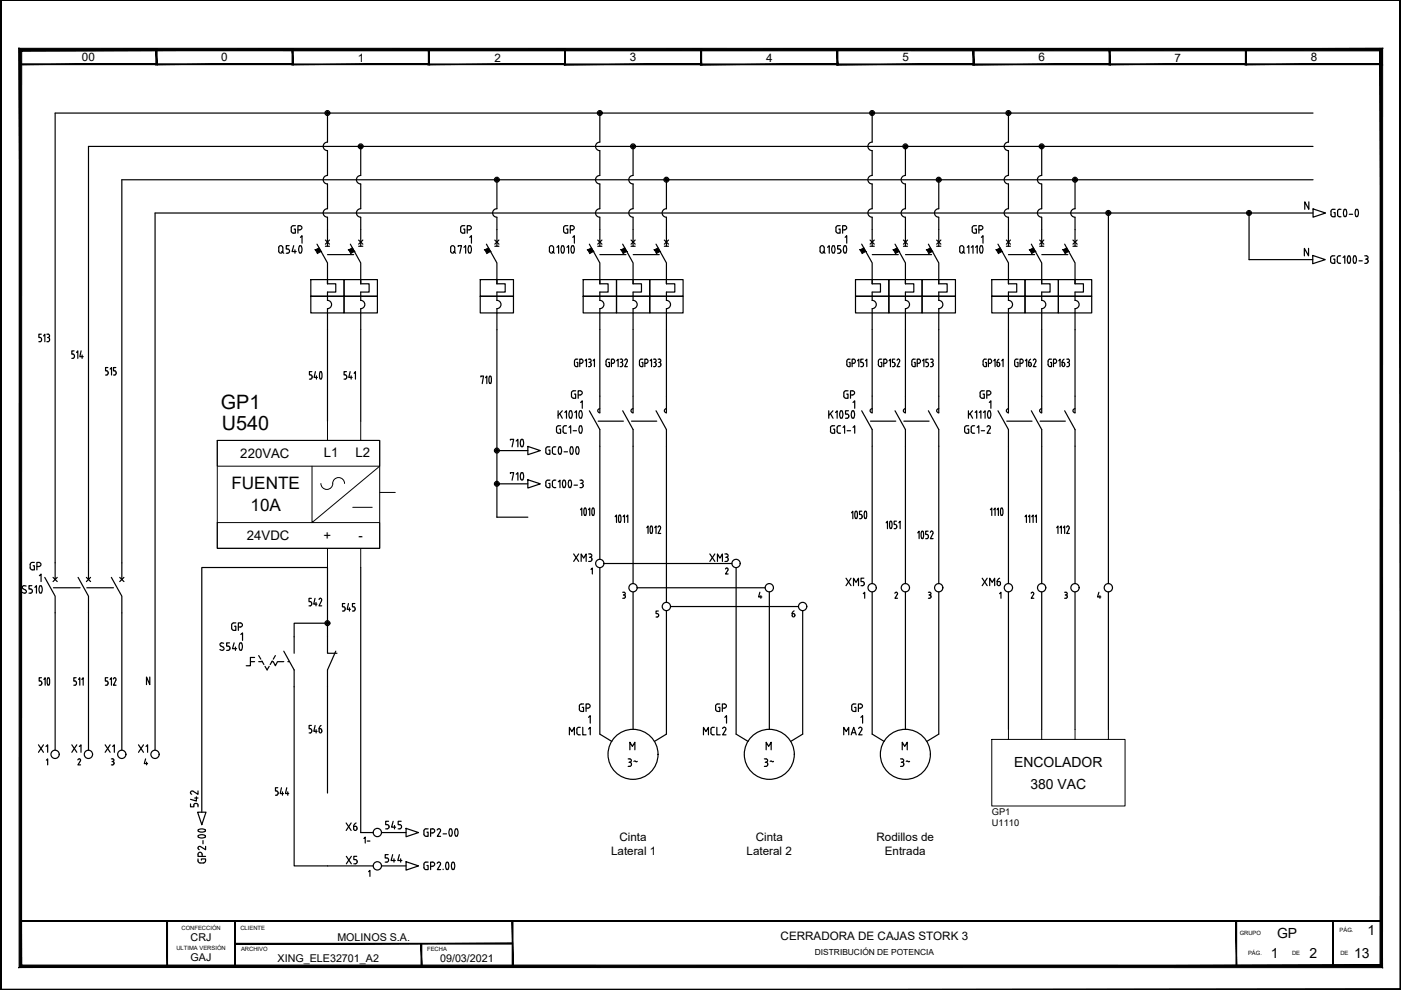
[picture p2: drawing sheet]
<svg xmlns="http://www.w3.org/2000/svg" width="297mm" height="210mm" viewBox="0 0 297 210" stroke-linecap="round" stroke-linejoin="round" font-family="sans-serif">
<g fill="#000" stroke="#000" stroke-width=".21">
<path d="M.2 -.1v.2l296.8-.2zM.2 .1l296.8-.2-.2 .2zM296.8 .1l.2 209.8v-210zM296.8 .1l.2 209.8-.2-.2zM.1 209.9h296.9l-.2-.2zM.1 209.9l.2-.2h296.5zM.1 0v209.9l.2-.2zM.1 0h.2v209.7z"/>
<path d="M4.2 13.7h29.1l-.2-.2zM4.4 13.5h28.7l-28.9 .2zM4.2 10.4v3.3l.2-.2zM4.2 10.4l.2 .2v2.9zM4.2 10.4l.2 .2 28.9-.2zM4.4 10.6l28.9-.2-.2 .2zM33.3 10.4l-.2 .2 .2 3.1zM33.1 10.6l.2 3.1-.2-.2z"/>
<path d="M33.1 13.7h29l-.1-.2zM33.2 13.5h28.8l-28.9 .2zM33.1 10.4v3.3l.1-.2zM33.1 10.4l.1 .2v2.9zM33.1 10.4l.1 .2 28.9-.2zM33.2 10.6l28.9-.2-.1 .2zM62.1 10.4l-.1 .2 .1 3.1zM62 10.6l.1 3.1-.1-.2z"/>
<path d="M62 13.7h29l-.1-.1zM62 13.7l.1-.1h28.8zM62 10.4v3.3l.1-.1zM62 10.4l.1 .2v3zM62 10.4l.1 .2 28.9-.2zM62.1 10.6l28.9-.2-.1 .2zM90.9 10.6l.1 3.1v-3.3zM90.9 10.6l.1 3.1-.1-.1z"/>
<path d="M90.8 13.7h29.1l-.2-.1zM90.8 13.7l.2-.1h28.7zM90.8 10.4v3.3l.2-.1zM90.8 10.4l.2 .2v3zM90.8 10.4l.2 .2 28.9-.2zM91 10.6l28.9-.2-.2 .2zM119.7 10.6l.2 3.1v-3.3zM119.7 10.6l.2 3.1-.2-.1z"/>
<path d="M119.7 13.7h29.1l-.2-.1zM119.7 13.7l.2-.1h28.7zM119.7 10.4v3.3l.2-.1zM119.7 10.4l.2 .2v3zM119.7 10.4l.2 .2 28.9-.2zM119.9 10.6l28.9-.2-.2 .2zM148.8 10.4l-.2 .2 .2 3.1zM148.6 10.6l.2 3.1-.2-.1z"/>
<path d="M148.6 13.7h29l-.2-.1zM148.6 13.7l.1-.1h28.7zM148.6 10.4v3.3l.1-.1zM148.6 10.4l.1 .2v3zM148.6 10.4l.1 .2 28.9-.2zM148.7 10.6l28.9-.2-.2 .2zM177.6 10.4l-.2 .2 .2 3.1zM177.4 10.6l.2 3.1-.2-.1z"/>
<path d="M177.4 13.7h29.1l-.2-.1zM177.4 13.7l.2-.1h28.7zM177.4 10.4v3.3l.2-.1zM177.4 10.4l.2 .2v3zM177.4 10.4l.2 .2 28.9-.2zM177.6 10.6l28.9-.2-.2 .2zM206.5 10.4l-.2 .2 .2 3.1zM206.3 10.6l.2 3.1-.2-.1z"/>
<path d="M206.3 13.7h29.1l-.2-.1zM206.3 13.7l.2-.1h28.7zM206.3 10.4v3.3l.2-.1zM206.3 10.4l.2 .2v3zM206.3 10.4l.2 .2 28.9-.2zM206.5 10.6l28.9-.2-.2 .2zM235.2 10.6l.2 3.1v-3.3zM235.2 10.6l.2 3.1-.2-.1z"/>
<path d="M235.2 13.7h29.1l-.2-.2zM235.2 13.7l.2-.2h28.7zM235.2 10.4v3.3l.2-.2zM235.2 10.4l.2 .2v2.9zM235.2 10.4l.2 .2 28.9-.2zM235.4 10.6l28.9-.2-.2 .2zM264.1 10.6l.2 3.1v-3.3zM264.1 10.6l.2 3.1-.2-.2z"/>
<path d="M264 13.7h29.1l-.2-.2zM264 13.7l.2-.2h28.7zM264 10.4v3.3l.2-.2zM264 10.4l.2 .2v2.9zM264 10.4l.2 .2 28.9-.2zM264.2 10.6l28.9-.2-.2 .2zM292.9 10.6l.2 3.1v-3.3zM292.9 10.6l.2 3.1-.2-.2z"/>
<path d="M66.9 53l.8-.5 .4 .8zM66.9 53l.4 .8 .8-.5z"/>
<path d="M73.9 53l.8-.5 .4 .8zM73.9 53l.5 .8 .7-.5z"/>
<path d="M102.8 53l.8-.5 .4 .8zM102.8 53l.4 .8 .8-.5z"/>
<path d="M124.6 53l.8-.5 .4 .8zM124.6 53l.4 .8 .8-.5z"/>
<path d="M131.7 53l.7-.5 .5 .8zM131.7 53l.4 .8 .8-.5z"/>
<path d="M138.8 53l.7-.5 .4 .8zM138.8 53l.4 .8 .7-.5z"/>
<path d="M182.4 53l.7-.5 .5 .8zM182.4 53l.4 .8 .8-.5z"/>
<path d="M189.4 53l.8-.5 .4 .8zM189.4 53l.5 .8 .7-.5z"/>
<path d="M196.5 53l.8-.5 .4 .8zM196.5 53l.4 .8 .8-.5z"/>
<path d="M211.3 53l.7-.5 .5 .8zM211.3 53l.4 .8 .8-.5z"/>
<path d="M218.3 53l.8-.5 .4 .8zM218.3 53l.4 .8 .8-.5z"/>
<path d="M225.4 53l.8-.5 .4 .8zM225.4 53l.4 .8 .8-.5z"/>
<path d="M4.3 195.2v.2l288.5-.2zM4.3 195.4l288.5-.2v.2z"/>
<path d="M49.8 200v.2l58.9-.2zM49.8 200.2l58.9-.2v.2z"/>
<path d="M4 205.1l288.6-.5h-288zM4 205.1l288.6-.5 .5 .6zM292.6 10.8v193.8l.5 .6zM292.6 10.8l.5-.5v194.9zM4.6 10.8h288l.5-.5zM4.1 10.2l289 .1-288.5 .5zM4.1 10.2l.5 194.4v-193.8zM4.1 10.2l.5 194.4-.6 .5z"/>
<path d="M35.4 195.3v9.6h.1zM35.4 195.3h.1v9.6z"/>
<path d="M49.7 195.3v9.6h.2zM49.7 195.3h.2v9.6z"/>
<path d="M89.3 200.1v4.8h.1zM89.3 200.1h.1v4.8z"/>
<path d="M108.6 195.3v9.6h.2zM108.6 195.3h.2v9.6z"/>
<path d="M262.1 195.3v9.6h.1zM262.1 195.3h.1v9.6z"/>
<path d="M282.5 195.3v9.6h.2zM282.5 195.3h.2v9.6z"/>
</g>
<g fill="none" stroke="#000" stroke-width=".21">
<path d="M.2 0h296.7v209.8h-296.7zM46.1 93.4h34.4v22.9h-34.4zM46.1 93.4h34.4v5.4h-34.4zM66.2 98.8v12l14.3-12M69.4 89.3v4.1M76.5 89.3v4.1M46.1 110.8h34.4v5.5h-34.4zM68 102.5a1.31 1.31 0 0 0 1.5 1.3 1.31 1.31 0 0 0 1.1-1.7 1.26 1.26 0 0 1 1.4-.8 1.26 1.26 0 0 1 1.1 1.2M69.4 116.3v4M74.8 107.6h4.1M76.5 116.3v4M80.5 104.4h3.3"/>
<path d="M210.3 156.8h28.2v14.1h-28.2zM213.8 154.7v2.1M220.9 154.7v2.1M227.9 154.7v2.1M235 154.7v2.1M4.3 195.3h31.1v9.6h-31.1z"/>
</g>
<g fill="none" stroke="#000" stroke-width=".25">
<path d="M69.4 24v6.1a.9 .9 0 0 0-.9 .9 .9 .9 0 0 0 .9 .9v5.3a.9 .9 0 0 0-.9 .9 .9 .9 0 0 0 .9 .9v5.3a.89 .89 0 0 0-.9 .9 .89 .89 0 0 0 .9 .9v6.1M76.5 31v6.2a.9 .9 0 0 0-.9 .9 .9 .9 0 0 0 .9 .9v5.3a.89 .89 0 0 0-.9 .9 .89 .89 0 0 0 .9 .9v6.1M105.4 38.1v6.2M127.2 23.9v6.2a.9 .9 0 0 0-.9 .9 .9 .9 0 0 0 .9 .9v5.3a.9 .9 0 0 0-.9 .9 .9 .9 0 0 0 .9 .9v5.3a.89 .89 0 0 0-.9 .9 .89 .89 0 0 0 .9 .9v6.1M134.2 31v6.2a.9 .9 0 0 0-.9 .9 .9 .9 0 0 0 .9 .9v5.3a.89 .89 0 0 0-.9 .9 .89 .89 0 0 0 .9 .9v6.1M141.3 38v6.3M184.9 23.9v6.2a.9 .9 0 0 0-.9 .9 .9 .9 0 0 0 .9 .9v5.3a.9 .9 0 0 0-.9 .9 .9 .9 0 0 0 .9 .9v5.3a.89 .89 0 0 0-.9 .9 .89 .89 0 0 0 .9 .9v6.1M192 31v6.2a.9 .9 0 0 0-.9 .9 .9 .9 0 0 0 .9 .9v5.3a.89 .89 0 0 0-.9 .9 .89 .89 0 0 0 .9 .9v6.1M199 38v6.3a.9 .9 0 0 0-.9 .9 .9 .9 0 0 0 .9 .9v6.1M213.8 23.9v6.2a.9 .9 0 0 0-.9 .9 .9 .9 0 0 0 .9 .9v5.3a.9 .9 0 0 0-.9 .9 .9 .9 0 0 0 .9 .9v5.3a.89 .89 0 0 0-.9 .9 .89 .89 0 0 0 .9 .9v6.1M220.9 31l-.1 6.2a.9 .9 0 0 0-.9 .9 .9 .9 0 0 0 .9 .9l.1 5.3a.89 .89 0 0 0-1 .9 .89 .89 0 0 0 .9 .9l.1 6.1M227.9 38v6.3a.9 .9 0 0 0-.9 .9 .9 .9 0 0 0 .9 .9v6.1"/>
<path d="M278.4 38.1h-252.6v84.8M278.4 31h-259.6v91.9M278.4 24h-266.7v98.9M59.1 53.2a.43 .43 0 0 0 .4 .5 .43 .43 0 0 0 .5-.5M59.1 53.2v-.7a.43 .43 0 0 1 .4-.4 .43 .43 0 0 1 .5 .4v.7M59.7 53.3l.5 .4M61.3 52.1h-.6v.7l.5 .1 .2 .3-.2 .4-.5 .1M62.3 52.1l-.4 1.2h.9M62.5 53v.7M63.5 52.2a1.12 1.12 0 0 0 .2 1.5l.1-.1a1.44 1.44 0 0 0 .1-1.4M65.9 59.3h7v3.5h-7zM67.2 51.8l2.2 3.9v4.5"/>
<path d="M69 50.9l.9 .9M69 52.2h.9M69.4 59.3v.9M69.4 54h5.6M69.9 50.9l-.9 .9M72.9 59.3h7.1v3.5h-7.1zM74.3 51.8l2.2 3.9v4.5M76 52.2h.9M76 50.9l.9 .9M76.5 59.3v.9M76.9 50.9l-.9 .9M95.5 52.5a.43 .43 0 0 1 .5-.4 .43 .43 0 0 1 .4 .4v.7"/>
<path d="M95.5 53.2a.43 .43 0 0 0 .5 .5 .43 .43 0 0 0 .4-.5M95.6 52.5v.7M96.2 53.3l.4 .4M97.1 52.3v-.2h.7l-.3 1.6M98.4 52.4l.3-.3v1.6M99.4 52.2a1.49 1.49 0 0 0 0 1.4M99.8 52.2a1.09 1.09 0 0 1-.2 1.5l-.2-.1M101.8 59.3h7.1v3.5h-7.1zM103.1 51.8l2.3 3.9v4.5M104.9 52.2h.9M104.9 50.9l.9 .9M105.3 44.3a.9 .9 0 0 0-.9 .9 .9 .9 0 0 0 .9 .9"/>
<path d="M105.4 46.1v6.1M105.4 59.3v.9M105.8 50.9l-.9 .9M116.5 53.2v-.7a.43 .43 0 0 1 .4-.4 .43 .43 0 0 1 .5 .4v.7M116.5 53.2a.43 .43 0 0 0 .4 .5 .43 .43 0 0 0 .5-.5M117.1 53.3l.4 .4M118.1 52.4l.3-.3v1.6M119.1 52.2a1.12 1.12 0 0 0 .2 1.5l.2-.1a1.44 1.44 0 0 0 0-1.4M120.2 52.4l.4-.3v1.6M121.2 52.2a1.49 1.49 0 0 0 0 1.4M121.6 52.2a1.12 1.12 0 0 1-.2 1.5l-.1-.1M123.6 59.3h7.1v3.5h-7.1z"/>
<path d="M125 51.8l2.2 3.9v4.5M126.7 52.2h.9M126.7 50.9l.9 .9M127.2 54h5.5M127.2 59.3v.9M127.6 50.9l-.9 .9M130.7 59.3h7.1v3.5h-7.1zM132 51.8l2.2 3.9v4.5M133.8 52.2h.9M133.8 50.9l.9 .9M134.2 59.3v.9M134.2 54h5.6"/>
<path d="M134.7 50.9l-.9 .9M137.8 59.3h7v3.5h-7zM139.1 51.8l2.2 3.9v4.5M140.9 52.2h.8M140.9 50.9l.8 .9M141.3 44.3a.9 .9 0 0 0-.9 .9 .9 .9 0 0 0 .9 .9M141.3 46.1v6.1M141.3 59.3v.9M141.7 50.9l-.8 .9M173.9 53.2a.43 .43 0 0 0 .4 .5 .43 .43 0 0 0 .4-.5M173.9 53.2v-.7a.43 .43 0 0 1 .4-.4 .43 .43 0 0 1 .4 .4l.1 .7M174.5 53.3l.4 .4"/>
<path d="M175.5 52.4l.3-.3v1.6M176.5 52.2a1.09 1.09 0 0 0 .2 1.5l.2-.1a1.51 1.51 0 0 0 0-1.4M178.2 52.1h-.6v.7l.5 .1 .2 .3M178.3 53.3l-.2 .3-.5 .1M178.3 53.2v.1M179 52.2a1.09 1.09 0 0 0 .2 1.5l.2-.1a1.51 1.51 0 0 0-.1-1.4M181.4 59.3h7.1v3.5h-7.1zM182.7 51.8l2.2 3.9v4.5M184.5 52.2h.9M184.5 50.9l.9 .9M184.9 59.3v.9M184.9 54h5.6"/>
<path d="M185.4 50.9l-.9 .9M188.5 59.3h7v3.5h-7zM189.8 51.8l2.2 3.9v4.5M191.5 52.2h.9M191.5 50.9l.9 .9M192 59.3v.9M192 54h5.5M192.4 50.9l-.9 .9M195.5 59.3h7.1v3.5h-7.1zM196.8 51.8l2.2 3.9v4.5M198.6 52.2h.9M198.6 50.9l.9 .9"/>
<path d="M199 59.3v.9M199.5 50.9l-.9 .9M203.5 53.2a.43 .43 0 0 0 .4 .5 .43 .43 0 0 0 .4-.5M203.5 53.2v-.7a.43 .43 0 0 1 .4-.4 .43 .43 0 0 1 .4 .4l.1 .7M204.1 53.3l.4 .4M205.1 52.4l.3-.3v1.6M205.9 52.4l.4-.3v1.6M206.8 52.4l.4-.3v1.6M207.9 52.2a1.09 1.09 0 0 0 .2 1.5l.1-.1a1.51 1.51 0 0 0 0-1.4M210.3 59.3h7v3.5h-7zM211.6 51.8l2.2 3.9v4.5M213.4 52.2h.8"/>
<path d="M213.4 50.9l.8 .9M213.8 54h5.6M213.8 59.3v.9M214.2 50.9l-.8 .9M217.3 59.3h7.1v3.5h-7.1zM218.7 51.8l2.2 3.9v4.5M220.4 52.2h.9M220.4 50.9l.9 .9M220.9 59.3v.9M220.9 54h5.5M221.3 50.9l-.9 .9M224.4 59.3h7.1v3.5h-7.1z"/>
<path d="M225.7 51.8l2.2 3.9v4.5M227.5 52.2h.9M227.5 50.9l.9 .9M227.9 59.3v.9M228.4 50.9l-.9 .9M235 45.2v78.5M264.8 45.2v9.8h13.5M277.4 52.7v1.5l-.9-1.5v1.5M277.5 42.8v1.6l-.9-1.6v1.6M278.3 54.2l2.7 .8-2.7 .9zM278.4 44.3l2.6 .9-2.6 .9zM278.4 45.2h-245.5v113.9"/>
<path d="M282.2 44.8v.9l.4 .3h.5v-.9h-.3M283 54.2l-.7 .1a1.2 1.2 0 0 0-.1 1.3l.4 .2h.4v-.9h-.3M283.1 44.4h-.7l-.2 .4M283.6 45.6l.2 .3 .5 .1M284.2 54.2l-.5 .1-.2 .3 .1 1 .6 .2M284.3 44.4l-.6 .2-.1 1M284.8 54.6l.3-.4v1.6M285 44.4h.2a1.04 1.04 0 0 1 0 1.5h-.2a1.49 1.49 0 0 1 0-1.5zM285.8 54.3l.2-.1a1.1 1.1 0 0 1 0 1.6l-.2-.1M285.8 54.3a1.49 1.49 0 0 0 0 1.4M286.1 45.4h.7M287.4 54.3l-.2-.1a1.1 1.1 0 0 0 0 1.6l.2-.1"/>
<path d="M287.4 54.3a1.49 1.49 0 0 1 0 1.4M287.8 44.4h-.1a1.08 1.08 0 0 0 0 1.5h.1M287.8 44.4a1.49 1.49 0 0 1 0 1.5M288.1 55.3h.7M289.4 54.2h.3a.35 .35 0 0 1 .4 .4 .35 .35 0 0 1-.4 .3M289.5 54.9h.2M289.7 54.9l.4 .4M290.1 55.5l-.2 .3h-.5M290.1 55.3v.2M8.2 72.4h.3M8.7 70.9h-.5v.7h.5l.1 .3v.4l-.3 .1M9.2 71.2l.3-.3v1.5"/>
<path d="M9.9 70.9l.6 .1v.4l-.3 .2M9.9 72.4h.3M10.1 71.6h.1M10.2 71.6l.3 .3v.4l-.3 .1M15.7 74.4h-.5v.7h.4l.2 .5M15.8 75.6l-.2 .3-.4 .1M16.2 74.7l.3-.3v1.6M17.2 74.4l-.3 1.2h.7M17.4 75.3v.7M22.9 77.9h-.5v.7a.46 .46 0 0 1 .5 .5 .46 .46 0 0 1-.5 .4M23.4 78.3l.3-.4v1.6M24.6 77.9h-.5v.7a.46 .46 0 0 1 .5 .5 .46 .46 0 0 1-.5 .4"/>
<path d="M65.9 62.8h7v3.6h-7zM69.4 63.7a.88 .88 0 0 1 .9 .9 .88 .88 0 0 1-.9 .8v23.9M69.4 60.2h1.8v1.7h-1.8v1.8M72.9 62.8h7.1v3.6h-7.1zM73.5 78.8h-.6v.7h.5l.1 .3M73.5 79.9v.3l-.3 .2M74.2 78.8l-.3 1.2h.8M74.5 79.7v.7M75.1 79.2l.3-.4v1.6M76.5 63.7a.88 .88 0 0 1 .9 .9 .88 .88 0 0 1-.9 .8v23.9M76.5 60.2h1.8v1.7h-1.8v1.8M101.8 62.8h7.1v3.6h-7.1z"/>
<path d="M101.9 79.9v-.2h.6l-.3 1.6M103.8 79.8a1 1 0 0 1 .1 1.5l-.3-.8zM105.3 63.7a.88 .88 0 0 1 .9 .9 .88 .88 0 0 1-.9 .8M105.4 60.2h1.7v1.7h-1.7v1.8M105.4 65.5v44.2h6.5M122.1 76.2l-.3 .2a1.39 1.39 0 0 0 .2 1.3h.1M122.2 76.2h.3M122.3 76.8h.2v.9h-.3M122.9 77h.4a.45 .45 0 0 0 .3-.4 .45 .45 0 0 0-.3-.4h-.4v1.5M123.6 62.8h7.1v3.6h-7.1zM124.1 76.5l.2-.3v1.5M124.8 76.2h.3"/>
<path d="M124.8 77.7h.3M124.9 76.8l.3 .1 .1 .3M125 76.1l.3 .4-.3 .3M125.3 77.2v.3l-.3 .2M125.8 76.5l.2-.3v1.5M127.2 63.7a.88 .88 0 0 1 .8 .9 .88 .88 0 0 1-.8 .8v22.1M127.2 60.2h1.7v1.7h-1.7v1.8M129 76.8h.2v.9h-.4M129.2 76.2h-.4l-.3 .2a1.39 1.39 0 0 0 .2 1.3h.1M129.6 77h.4a.45 .45 0 0 0 .3-.4 .45 .45 0 0 0-.3-.4h-.4v1.5M130.7 62.8h7.1v3.6h-7.1zM130.8 76.5l.2-.3v1.5"/>
<path d="M131.5 76.2h.2M131.5 77.7h.2M131.6 76.8h.1M131.7 76.1l.3 .4-.3 .3M131.7 76.8l.3 .4M132 77.2v.3l-.3 .2M132.5 76.4l.1-.2h.3l.1 .5M133 76.7l-.6 1h.6M134.2 63.7a.88 .88 0 0 1 .9 .9 .88 .88 0 0 1-.9 .8v22.1M134.2 60.2h1.8v1.7h-1.8v1.8M135.9 76.2l-.3 .2a1.39 1.39 0 0 0 .2 1.3h.1M135.9 76.2h.4"/>
<path d="M136.1 76.8h.2v.9h-.4M136.7 77h.4a.45 .45 0 0 0 .3-.4 .45 .45 0 0 0-.3-.4h-.4v1.5M137.8 62.8h7v3.6h-7zM137.8 76.5l.3-.3v1.5M138.6 76.2h.2M138.6 77.7h.2M138.7 76.8l.3 .1 .1 .3M138.8 76.1l.3 .4-.3 .3M139.1 77.2v.3l-.3 .2M139.5 76.2h.3M139.5 77.7h.3M139.7 76.8l.3 .1 .1 .3"/>
<path d="M139.8 76.1l.3 .4-.3 .3M140.1 77.2v.3l-.3 .2M141.3 63.7a.88 .88 0 0 1 .9 .9 .88 .88 0 0 1-.9 .8M141.3 60.2h1.8v1.7h-1.8v1.8M141.3 65.5v22M180 76.8h.2v.9h-.3M180.2 76.2h-.3l-.3 .2a1.39 1.39 0 0 0 .1 1.3h.2M180.7 77h.3a.45 .45 0 0 0 .4-.4 .45 .45 0 0 0-.4-.4h-.3v1.5M181.4 62.8h7.1v3.6h-7.1zM181.8 76.5l.3-.3v1.5M182.5 77.7h.3M183 76.2h-.5v.6l.4 .1 .2 .3"/>
<path d="M183.1 77.2l-.1 .3-.2 .2M183.5 76.5l.3-.3v1.5M184.9 63.7a.88 .88 0 0 1 .9 .9 .88 .88 0 0 1-.9 .8v22.1M184.9 60.2h1.8v1.7h-1.8v1.8M186.7 76.8h.3v.9h-.4M187 76.2h-.4l-.3 .2a1.39 1.39 0 0 0 .1 1.3h.2M187.4 77h.3a.45 .45 0 0 0 .4-.4 .45 .45 0 0 0-.4-.4h-.3v1.5M188.5 62.8h7v3.6h-7zM188.5 76.5l.3-.3v1.5M189.2 77.7h.3M189.7 76.2h-.5v.6l.4 .1 .2 .3M189.8 77.2l-.1 .3-.2 .2"/>
<path d="M190.2 76.4l.2-.2h.2l.1 .5M190.7 76.7l-.5 1h.6M192 63.7a.88 .88 0 0 1 .8 .9 .88 .88 0 0 1-.8 .8v22.1M192 60.2h1.7v1.7h-1.7v1.8M193.8 76.8h.2v.9h-.3M194 76.2h-.3l-.3 .2a1.39 1.39 0 0 0 .1 1.3h.2M194.5 77h.3M194.8 76.2a.44 .44 0 0 1 .4 .4 .44 .44 0 0 1-.4 .4M194.8 76.2h-.3v1.5M195.5 62.8h7.1v3.6h-7.1zM195.6 76.5l.3-.3v1.5M196.3 77.7h.3"/>
<path d="M196.8 76.2h-.5v.6l.4 .1 .2 .3M196.9 77.2l-.1 .3-.2 .2M197.3 76.2h.3M197.3 77.7h.3M197.4 76.8h.2M197.6 76.1l.3 .4-.3 .3M197.6 76.8l.3 .4M197.9 77.2l-.1 .3-.2 .2M199 63.7a.88 .88 0 0 1 .9 .9 .88 .88 0 0 1-.9 .8v22.1M199 60.2h1.8v1.7h-1.8v1.8M208.9 76.8h.2v.9h-.3M209.1 76.2h-.3l-.3 .2a1.39 1.39 0 0 0 .1 1.3h.2"/>
<path d="M209.6 77h.3a.45 .45 0 0 0 .4-.4 .45 .45 0 0 0-.4-.4h-.3v1.5M210.3 62.8h7v3.6h-7zM210.7 76.5l.3-.3v1.5M211.4 76.8l.1 .9h.3l.2-.5M211.4 76.8l.4 .1 .1 .3M211.8 76.2l-.4 .7M212.4 76.5l.3-.3v1.5M213.8 63.7a.88 .88 0 0 1 .9 .9 .88 .88 0 0 1-.9 .8v22.1M213.8 60.2h1.8v1.7h-1.8v1.8M215.6 76.8h.2v.9h-.3M215.8 76.2h-.3l-.3 .2a1.39 1.39 0 0 0 .1 1.3h.2M216.3 77h.3"/>
<path d="M216.6 76.2a.44 .44 0 0 1 .3 .4 .44 .44 0 0 1-.3 .4M216.6 76.2h-.3v1.5M217.3 62.8h7.1v3.6h-7.1zM217.4 76.5l.3-.3v1.5M218.1 76.8l.4 .1 .1 .3M218.1 76.8v.6M218.5 76.2l-.4 .7M218.7 77.2l-.1 .3-.2 .2-.3-.3M219.3 76.1l-.2 .3M219.4 76.1l.2 .2v.4M219.6 76.7l-.5 1h.6M220.8 63.7a.88 .88 0 0 1 .9 .9 .88 .88 0 0 1-.9 .8l.1 22.1"/>
<path d="M220.9 60.2h1.7v1.7h-1.7v1.8M222.7 76.8h.2v.9h-.3M222.9 76.2h-.3l-.3 .2a1.39 1.39 0 0 0 .1 1.3h.2M223.4 77h.3a.45 .45 0 0 0 .3-.4 .45 .45 0 0 0-.3-.4h-.3v1.5M224.4 62.8h7.1v3.6h-7.1zM224.5 76.5l.3-.3v1.5M225.5 76.9h.2v.3M225.5 76.8h-.3v.6M225.6 76.2l-.4 .7M225.7 77.2v.3l-.2 .2-.3-.3M226.2 76.2h.3M226.2 77.7h.3"/>
<path d="M226.3 76.8h.2M226.5 76.1l.2 .4-.2 .3M226.5 76.8l.2 .4M226.7 77.2v.3l-.2 .2M227.9 63.7a.88 .88 0 0 1 .9 .9 .88 .88 0 0 1-.9 .8v22.1M227.9 60.2h1.8v1.7h-1.8v1.8M102.9 80.1l.3-.4v1.6M117.1 95.9l.2 .3 .5 .1M117.8 94.7l-.6 .2-.1 1M118.3 87.1v1.6M118.5 94.8l.2-.1a1.1 1.1 0 0 1 0 1.6l-.2-.1a1.49 1.49 0 0 1 0-1.4zM118.7 87.7l.5 1"/>
<path d="M118.9 90.3h-.7a1.22 1.22 0 0 0-.2 1.3l.2 .2 .7 .1v-.9h-.3M119.2 87.1l-.9 1M119.4 90.7v1l.7 .2M119.6 95.8h.7M119.7 87.5l.4-.4v1.6M120.1 90.3h-.5l-.2 .4M120.6 90.6l.4-.3v1.6M120.8 87.2a1.09 1.09 0 0 0 .2 1.5l.2-.1a1.51 1.51 0 0 0 0-1.4M121.4 94.8l-.2-.1a1.1 1.1 0 0 0 0 1.6l.2-.1M121.4 94.8a1.49 1.49 0 0 1 0 1.4M121.5 91.3h.7M121.9 87.5l.3-.4v1.6"/>
<path d="M122.2 94.8l.2-.1a1.1 1.1 0 0 1 0 1.6l-.2-.1a1.49 1.49 0 0 1 0-1.4zM122.9 90.4l.2-.1a1.08 1.08 0 0 1 0 1.6l-.2-.1a1.49 1.49 0 0 1 0-1.4zM122.9 87.2a1.09 1.09 0 0 0 .2 1.5l.2-.1a1.51 1.51 0 0 0 0-1.4M125 87.1l2.2 4v27.5M126.8 89.3h5.4M127.2 86.6a.43 .43 0 0 0-.5 .5 .43 .43 0 0 0 .5 .4M132 87.1l2.2 4v32.6M133.9 89.3h5.3M134.2 86.6a.43 .43 0 0 0-.4 .5 .43 .43 0 0 0 .4 .4M139.1 87.1l2.2 4v36.6M141.3 86.6a.43 .43 0 0 0-.4 .5 .43 .43 0 0 0 .4 .4M175.7 87.1v1.6"/>
<path d="M176.1 87.7l.5 1M176.6 87.1l-.9 1M177 90.3h-.7a1.23 1.23 0 0 0 0 1.5l.7 .1v-.9h-.3M177.2 87.5l.3-.4v1.6M177.5 90.7v1l.7 .2M178.2 87.2a1.12 1.12 0 0 0 .2 1.5l.1-.1a1.51 1.51 0 0 0 0-1.4M178.2 90.3h-.5l-.2 .4M178.7 90.6l.4-.3v1.6M179.6 87.8l.3 .2 .1 .3M179.6 91.3h.7M179.9 87.1h-.6v.7h.3M179.9 88.3l-.1 .3-.5 .1"/>
<path d="M180.7 87.2a1.09 1.09 0 0 0 .1 1.5l.2-.1a1.51 1.51 0 0 0 0-1.4M180.9 90.6l.3-.3v1.6M182.7 87.1l2.2 4v32.6M184.6 89.3h5.3M184.9 86.6a.43 .43 0 0 0-.4 .5 .43 .43 0 0 0 .4 .4M189.8 87.1l2.2 4v32.6M191.6 89.3h5.4M192 86.6a.43 .43 0 0 0-.5 .5 .43 .43 0 0 0 .5 .4M196.8 87.1l2.2 4v32.6M199 86.6a.43 .43 0 0 0-.4 .5 .43 .43 0 0 0 .4 .4M205.3 87.1v1.6M205.4 90.3h-.7a1.22 1.22 0 0 0-.1 1.3l.1 .2 .7 .1v-.9h-.3"/>
<path d="M205.7 87.7l.5 1M205.9 90.7l.1 1 .6 .2M206.2 87.1l-.9 1M206.6 90.3h-.5l-.2 .4M206.7 87.5l.4-.4v1.6M207.2 90.6l.3-.3v1.6M207.6 87.5l.4-.4v1.6M208.1 91.3h.7M208.5 87.5l.4-.4v1.6M209.3 90.5l.1-.1a.36 .36 0 0 1 .4-.1 .36 .36 0 0 1 .1 .5l-.6 1.1h.7M209.5 87.2a1.49 1.49 0 0 0 0 1.4M209.9 87.2a1.12 1.12 0 0 1-.2 1.5l-.1-.1"/>
<path d="M211.6 87.1l2.2 4v32.6M213.5 89.3h5.3M213.8 86.6a.43 .43 0 0 0-.4 .5 .43 .43 0 0 0 .4 .4M218.7 87.1l2.2 4v32.6M220.5 89.3h5.4M220.8 86.6a.43 .43 0 0 0-.4 .5 .43 .43 0 0 0 .4 .4M225.7 87.1l2.2 4v32.6M227.9 86.6a.43 .43 0 0 0-.4 .5 .43 .43 0 0 0 .4 .4M117.5 103.4h.3M117.8 101.8l-.5 .1-.2 .3 .1 1 .3 .2M118.4 102.1l.3-.3v1.6M119.4 101.9l.2-.1a1.06 1.06 0 0 1 0 1.6l-.2-.1a1.49 1.49 0 0 1 0-1.4z"/>
<path d="M120.6 101.9l.2-.1a1.1 1.1 0 0 1 0 1.6l-.2-.1a1.49 1.49 0 0 1 0-1.4zM121.7 102.9h.7M123 103.4h.3M123 101.8h.3M123.1 108.1l.2-.4v1.6M123.1 102.5l.4 .1 .1 .3M123.3 101.8a.35 .35 0 0 1 .3 .3 .35 .35 0 0 1-.3 .4M123.7 102.9l-.1 .3-.3 .2M123.9 107.8h.3M123.9 107.8l-.1 .7 .3 .8 .2-.8-.1-.7M124.8 108.1l.2-.4v1.6M125.6 107.8h.3"/>
<path d="M125.6 107.8l-.1 .7 .2 .8 .3-.8-.1-.7M128 119.5h27.2M130.4 109.6l.3-.4v1.6M131.3 109.2a1 1 0 0 1 .1 1.6l-.3-.8zM132.1 109.6l.3-.4v1.6M132.8 109.6l.3-.4v1.6M137.1 111.9l.3-.4v1.6M138 111.5a1 1 0 0 1 .1 1.6l-.3-.8zM138.8 111.9l.3-.4v1.6M139.5 111.8l.3-.3 .3 .4-.6 1.2h.6M180.5 108.7l.3-.3v1.6M181.4 108.4h.1a1.18 1.18 0 0 1 0 1.6l-.3-.8z"/>
<path d="M182.2 110h.3M182.7 108.4h-.5v.7h.4l.2 .3M182.8 109.6l-.3 .4M182.8 109.4v.2M183.4 108.4a1 1 0 0 1 .1 1.6l-.3-.8zM187.9 110.8l.3-.3v1.6M188.7 110.6l.1-.1a1 1 0 0 1 .1 1.6l-.2-.1M188.7 110.6l-.1 .7 .1 .7M189.6 112.1h.3M190.1 110.5h-.5v.7a.45 .45 0 0 1 .5 .3 .45 .45 0 0 1-.3 .6M190.6 110.8l.2-.3v1.6M194.6 113l.3-.4v1.6"/>
<path d="M195.5 112.6a1.02 1.02 0 0 1 .1 1.6 1.31 1.31 0 0 1-.1-1.6zM196.3 114.2h.3M196.8 112.6h-.5v.7l.4 .1 .1 .3M196.8 113.7v.3l-.2 .2M197.2 112.9l.3-.3a.35 .35 0 0 1 .3 .5M197.8 113.1l-.5 1.1h.5M210 108.1l.3-.4v1.6M210.7 108.1l.3-.4v1.6M211.4 108.1l.3-.4v1.6M212.2 107.8h.3M212.2 107.8l-.1 .7 .3 .8 .3-.8-.2-.7M217.3 109.6l.3-.4v1.6"/>
<path d="M218 109.6l.3-.4v1.6M218.7 109.6l.3-.4v1.6M219.5 109.6l.2-.4v1.6M224 111.9l.3-.4v1.6M224.7 111.9l.3-.4v1.6M225.5 111.9l.2-.4v1.6M226.1 111.8l.2-.2h.3l.1 .5M226.7 112.1l-.5 1h.5M9.5 122.4l2.2 4v32.7M11.3 124.6h5.7M16.6 122.4l2.2 4v32.7M18.3 122.4l.9 .9"/>
<path d="M18.4 124.6h5.7M19.2 122.4l-.9 .9M23.6 122.4l2.2 4v32.7M25.4 122.4l.9 .9M26.3 122.4l-.9 .9M58.4 139l-.5 .8M60.2 138.1l2.2 3.9v41.6h16.7M65.5 128.5h.3M65.8 127.6l.3 .1v.4M66 126.9h-.5v.7h.3M66.1 128.1l-.3 .3M66.8 126.9l-.3 1.2h.7"/>
<path d="M67 127.7v.8M67.6 127.1l.3-.3 .3 .4-.6 1.3h.6M69.4 132.1h-7v6.4M71.2 138.1l-1.8 3.9v26.1M71.4 138.5h-2v-18.2h-26.6v51.9M73.1 128h-.5v.7h.4l.2 .3-.2 .5-.4 .1M73.9 128l-.3 1.2h.7M74.1 128.9v.7M75.2 128h-.5v.7h.5l.1 .3-.1 .5-.5 .1M76.5 120.3v56.2M127.2 120.4v35.3l2.5 1.5M132 125.6l.5 .1v.3l-.2 .1"/>
<path d="M132.2 126.1h.1M132.3 126.1l.3 .3M132.6 126.6l-.2 .2h-.4M132.6 126.4v.2M134.2 125.5v29.2M135.1 124.6h27.1M139.6 129.6h-.5v.5h.4l.1 .4M139.6 130.5l-.1 .3h-.4M141.3 129.5v26.2l-2.5 1.5M142.2 128.6h27.1M156.1 120.4v35.3l2.5 1.5M161.1 125.6l-.3 1h.7"/>
<path d="M161.3 126.3v.5M163.1 125.5v29.2M170.2 129.5v26.2l-2.6 1.5M183 125.9l.3-.3v1.2M184.9 125.5v30.2l2.6 1.5M189.7 125.8l.5-.2 .1 .4M190.3 126l-.6 .8h.6M192 125.5v29.2M196.8 125.6l.5 .1v.3l-.2 .1M197 126.1h.1M197.1 126.1l.2 .2v.4l-.5 .1M199 125.5v30.2l-2.5 1.5"/>
<path d="M211.9 125.9l.3-.3v1.2M213.8 125.5v29.2M218.6 125.8l.4-.2 .1 .4M219.1 126l-.5 .8h.6M220.9 125.5v29.2M225.7 125.6l.5 .1v.3l-.2 .1M225.9 126.1h.1M226 126.1l.2 .2v.4l-.5 .1M227.9 125.5v29.2M233 125.6l-.3 1h.7M233.2 126.3v.5M235 125.5v29.2"/>
<path d="M8.6 144.4l.2 .2 .1 .3M8.8 143.7h-.5v.7h.3M8.9 144.9l-.2 .3-.4 .1M9.3 144.1l.3-.4v1.6M10.2 143.7a1 1 0 0 1 .1 1.6l-.3-.8zM15.9 144.4l.3 .2v.3M16.1 143.7h-.5v.7h.3M16.2 144.9l-.1 .3-.5 .1M16.6 144.1l.3-.4v1.6M17.3 144.1l.3-.4v1.6M22.6 144.4l.3 .2v.3M22.8 143.7h-.5v.7h.3"/>
<path d="M22.9 144.9l-.1 .3-.5 .1M23.3 144.1l.3-.4v1.6M24 144l.3-.3 .3 .2v.3l-.5 1.1h.5M31.8 143.5v1.7l-.7-1.7v1.7M57.6 140.3h.3l.5 .9 .4-.9h1.4M57.7 140.1l-.4 .8M61 140.3h.4M120.7 155.8v-1.6l.5 .9 .6-.9v1.6M123 154.2l-.6 .2-.1 1 .2 .3 .5 .1M123.6 154.2v1.6h.7M124.8 154.6l.3-.4v1.6M133.5 159v-1.6l.6 .9 .5-.9v1.6"/>
<path d="M162.4 159v-1.6l.6 .9 .5-.9v1.6M191.3 159v-1.6l.5 .9 .5-.9v1.6M41.9 172.2h1.8l-.9 2.7zM42.1 177.1a1.12 1.12 0 0 1 1.5 .2 1.04 1.04 0 0 1-1.6 0zM42.1 176.3a1.49 1.49 0 0 0 1.4 0M42.1 176.3l-.1-.2a1.08 1.08 0 0 1 1.6 0l-.1 .2M42.5 179.5a.36 .36 0 0 0-.5 .2 .36 .36 0 0 0 .3 .4M43 178.2v.7M43.6 179.4v.8l-1.1-.7M86.1 175.6l2.6 .9-2.6 .9zM89.9 176.2v.9l.4 .2h.5v-.9h-.3M90.3 175.7l-.4 .2v.3"/>
<path d="M90.3 175.7h.5M91.7 175.7a.43 .43 0 0 1 .5 .5 .43 .43 0 0 1-.5 .4h-.4M91.7 175.7h-.4v1.6M93 175.7l-.3 .3M93.1 175.7a.35 .35 0 0 1 .3 .6M93.4 176.3l-.7 1h.7M93.9 176.8h.8M95.4 175.8l.1-.1a1.04 1.04 0 0 1 0 1.6l-.1-.1a1.49 1.49 0 0 1 0-1.4zM96.6 175.8l.2-.1a1.08 1.08 0 0 1 0 1.6l-.2-.1a1.49 1.49 0 0 1 0-1.4zM42 182.1v.6l.4 .3 1-.1 .2-.4v-.4h-.9v.3M42.8 181.1a.43 .43 0 0 0-.4-.4 .43 .43 0 0 0-.4 .4v.5h1.6M42.9 181.1v.5"/>
<path d="M86.1 182.7l2.6 .9-2.6 .9zM90.8 182.8h-.7a1.22 1.22 0 0 0-.2 1.4l.2 .1 .7 .1v-.9h-.3M91.3 183.7h.4a.43 .43 0 0 0 .5-.5 .43 .43 0 0 0-.5-.4h-.4v1.6M93 182.8l-.3 .3M93.1 182.8a.35 .35 0 0 1 .3 .5M93.4 183.3l-.7 1.1h.7M93.9 184.3v.1M94.7 182.9l.1-.1a1.08 1.08 0 0 1 0 1.6l-.1-.1a1.49 1.49 0 0 1 0-1.4zM96.2 182.9l-.1-.1a1.08 1.08 0 0 0 0 1.6l.1-.1M96.2 182.9a1.49 1.49 0 0 1 0 1.4"/>
<circle cx="69.4" cy="24" r=".52"/>
<circle cx="69.4" cy="24" r=".31"/>
<circle cx="69.4" cy="24" r=".16"/>
<circle cx="76.5" cy="31" r=".52"/>
<circle cx="76.5" cy="31" r=".31"/>
<circle cx="76.5" cy="31" r=".16"/>
<circle cx="105.3" cy="38.1" r=".52"/>
<circle cx="105.3" cy="38.1" r=".31"/>
<circle cx="105.3" cy="38.1" r=".16"/>
<circle cx="127.2" cy="24" r=".52"/>
<circle cx="127.2" cy="24" r=".31"/>
<circle cx="127.2" cy="24" r=".16"/>
<circle cx="134.2" cy="31" r=".52"/>
<circle cx="134.2" cy="31" r=".31"/>
<circle cx="134.2" cy="31" r=".16"/>
<circle cx="141.3" cy="38.1" r=".52"/>
<circle cx="141.3" cy="38.1" r=".31"/>
<circle cx="141.3" cy="38.1" r=".16"/>
<circle cx="184.9" cy="24" r=".52"/>
<circle cx="184.9" cy="24" r=".31"/>
<circle cx="184.9" cy="24" r=".16"/>
<circle cx="192" cy="31" r=".52"/>
<circle cx="192" cy="31" r=".31"/>
<circle cx="192" cy="31" r=".16"/>
<circle cx="199" cy="38.1" r=".52"/>
<circle cx="199" cy="38.1" r=".31"/>
<circle cx="199" cy="38.1" r=".16"/>
<circle cx="213.8" cy="24" r=".52"/>
<circle cx="213.8" cy="24" r=".31"/>
<circle cx="213.8" cy="24" r=".16"/>
<circle cx="220.8" cy="31" r=".52"/>
<circle cx="220.8" cy="31" r=".31"/>
<circle cx="220.8" cy="31" r=".16"/>
<circle cx="227.9" cy="38.1" r=".52"/>
<circle cx="227.9" cy="38.1" r=".31"/>
<circle cx="227.9" cy="38.1" r=".16"/>
<circle cx="235" cy="45.2" r=".52"/>
<circle cx="235" cy="45.2" r=".31"/>
<circle cx="235" cy="45.2" r=".16"/>
<circle cx="264.8" cy="45.2" r=".52"/>
<circle cx="264.8" cy="45.2" r=".31"/>
<circle cx="264.8" cy="45.2" r=".16"/>
<circle cx="105.3" cy="95.5" r=".52"/>
<circle cx="105.3" cy="102.6" r=".52"/>
<circle cx="105.3" cy="102.6" r=".31"/>
<circle cx="69.4" cy="132.1" r=".52"/>
<circle cx="69.4" cy="132.1" r=".31"/>
<circle cx="69.4" cy="132.1" r=".16"/>
<circle cx="134.2" cy="124.6" r=".88"/>
<circle cx="141.3" cy="128.6" r=".88"/>
<circle cx="163.1" cy="124.6" r=".88"/>
<circle cx="192" cy="124.6" r=".88"/>
<circle cx="199" cy="124.6" r=".88"/>
<circle cx="220.8" cy="124.6" r=".88"/>
<circle cx="227.9" cy="124.6" r=".88"/>
<circle cx="235" cy="124.6" r=".88"/>
<circle cx="134.2" cy="159.9" r="5.3"/>
<circle cx="163.1" cy="159.9" r="5.3"/>
<circle cx="192" cy="159.9" r="5.3"/>
</g>
<g font-size="6.6">
<text x="107.2" y="96.7">710</text>
<text x="44.8" y="140.1">S540</text>
</g>
<g font-size="6.2">
<text x="64.6" y="82.2">540</text>
<text x="107.2" y="103.7">710</text>
<text x="2.8" y="127.7">S510</text>
</g>
<g font-size="4.9">
<text x="61" y="50.8">GP</text>
<text x="96.7" y="50.8">GP</text>
<text x="118.5" y="50.8">GP</text>
<text x="176.4" y="50.8">GP</text>
<text x="205.3" y="50.8">GP</text>
<text x="120.3" y="85.7">GP</text>
<text x="178.2" y="85.7">GP</text>
<text x="207.1" y="85.7">GP</text>
<text x="120.6" y="120.3">XM3</text>
<text x="149.6" y="120.3">XM3</text>
<text x="11.3" y="160.9" transform="rotate(-90 11.3 160.9)">X1</text>
<text x="14.5" y="160.9">X1</text>
<text x="21.5" y="160.9">X1</text>
<text x="32.5" y="160.9" transform="rotate(-90 32.5 160.9)">X1</text>
<text x="64.6" y="156.6">546</text>
<text x="72.7" y="177.4">X6</text>
<text x="80.8" y="177.1">545</text>
<text x="72.7" y="184.5">X5</text>
<text x="80.8" y="184.2">544</text>
</g>
<g font-size="4.4">
<text x="5.6" y="122.1">GP</text>
<text x="178.5" y="125.2">XM5</text>
<text x="207.4" y="125.2">XM6</text>
<text x="48.3" y="134.8">GP</text>
<text x="122.1" y="152">GP</text>
<text x="151" y="152">GP</text>
<text x="179.6" y="152">GP</text>
<text x="148.2" y="157">MCL2</text>
<text x="178.2" y="157">MA2</text>
<text x="132.3" y="163.7">3~</text>
<text x="161.2" y="163.7">3~</text>
<text x="190.1" y="163.7">3~</text>
<text x="43" y="172.2" transform="rotate(-90 43 172.2)">542</text>
<text x="57.5" y="169.7">544</text>
</g>
<g font-size="4.2">
<text x="46.8" y="86.7">GP1</text>
<text x="47" y="91.1">U540</text>
</g>
<g font-size="4">
<text x="167.2" y="131.9">6</text>
<text x="76.2" y="179.9">1-</text>
</g>
<g font-size="3.6">
<text x="49.1" y="103.8">FUENTE</text>
<text x="53.1" y="108.4">10A</text>
</g>
<g font-size="3">
<text x="215" y="162.7">ENCOLADOR</text>
<text x="218.5" y="167.3">380 VAC</text>
<text x="269.4" y="203.1">1</text>
<text x="270.7" y="199">GP</text>
<text x="277.7" y="203.1">2</text>
<text x="287.1" y="203.1">13</text>
<text x="289.9" y="198.3">1</text>
</g>
<g font-size="2.8">
<text x="51" y="97.1">220VAC</text>
<text x="68.6" y="96.9">L1</text>
<text x="75.4" y="96.9">L2</text>
<text x="52.4" y="114.5">24VDC</text>
<text x="68.6" y="114.4">+</text>
<text x="76" y="114.4">-</text>
</g>
<g font-size="2.5">
<text x="17.4" y="13">00</text>
<text x="46.9" y="13">0</text>
<text x="75.9" y="13.1">1</text>
<text x="104.9" y="13.1">2</text>
<text x="133.5" y="13">3</text>
<text x="162.4" y="13.1">4</text>
<text x="191.4" y="13">5</text>
<text x="220.2" y="13">6</text>
<text x="249" y="13.1">7</text>
<text x="277.9" y="13">8</text>
<text x="131.3" y="178.3">Cinta</text>
<text x="160.2" y="178.3">Cinta</text>
<text x="185.8" y="178.3">Rodillos de</text>
<text x="129.6" y="181.3">Lateral 1</text>
<text x="158.3" y="181.3">Lateral 2</text>
<text x="187.6" y="181.2">Entrada</text>
<text x="165.5" y="199.4">CERRADORA DE CAJAS STORK 3</text>
</g>
<g font-size="2.3">
<text x="40.4" y="199.5">CRJ</text>
<text x="40.4" y="203.7">GAJ</text>
<text x="58.9" y="203.9">XING_ELE32701_A2</text>
<text x="71.5" y="199.5">MOLINOS S.A.</text>
<text x="93.3" y="203.9">09/03/2021</text>
</g>
<g font-size="2">
<text x="210.3" y="172.8">GP1</text>
<text x="210.3" y="175.1">U1110</text>
</g>
<text font-size="1.8" x="172.8" y="202.5">DISTRIBUCIÓN DE POTENCIA</text>
<g font-size="1.2">
<text x="38.5" y="197.1">CONFECCIÓN</text>
<text x="51" y="197.1">CLIENTE</text>
<text x="284" y="197.7">PÁG.</text>
<text x="37.4" y="201.4">ULTIMA VERSIÓN</text>
<text x="51.1" y="201.6">ARCHIVO</text>
<text x="90.6" y="201.6">FECHA</text>
<text x="262.8" y="198.2">GRUPO</text>
<text x="264.6" y="202.5">PÁG.</text>
<text x="273.9" y="202.5">DE</text>
<text x="284.2" y="202.5">DE</text>
</g>
</svg>
